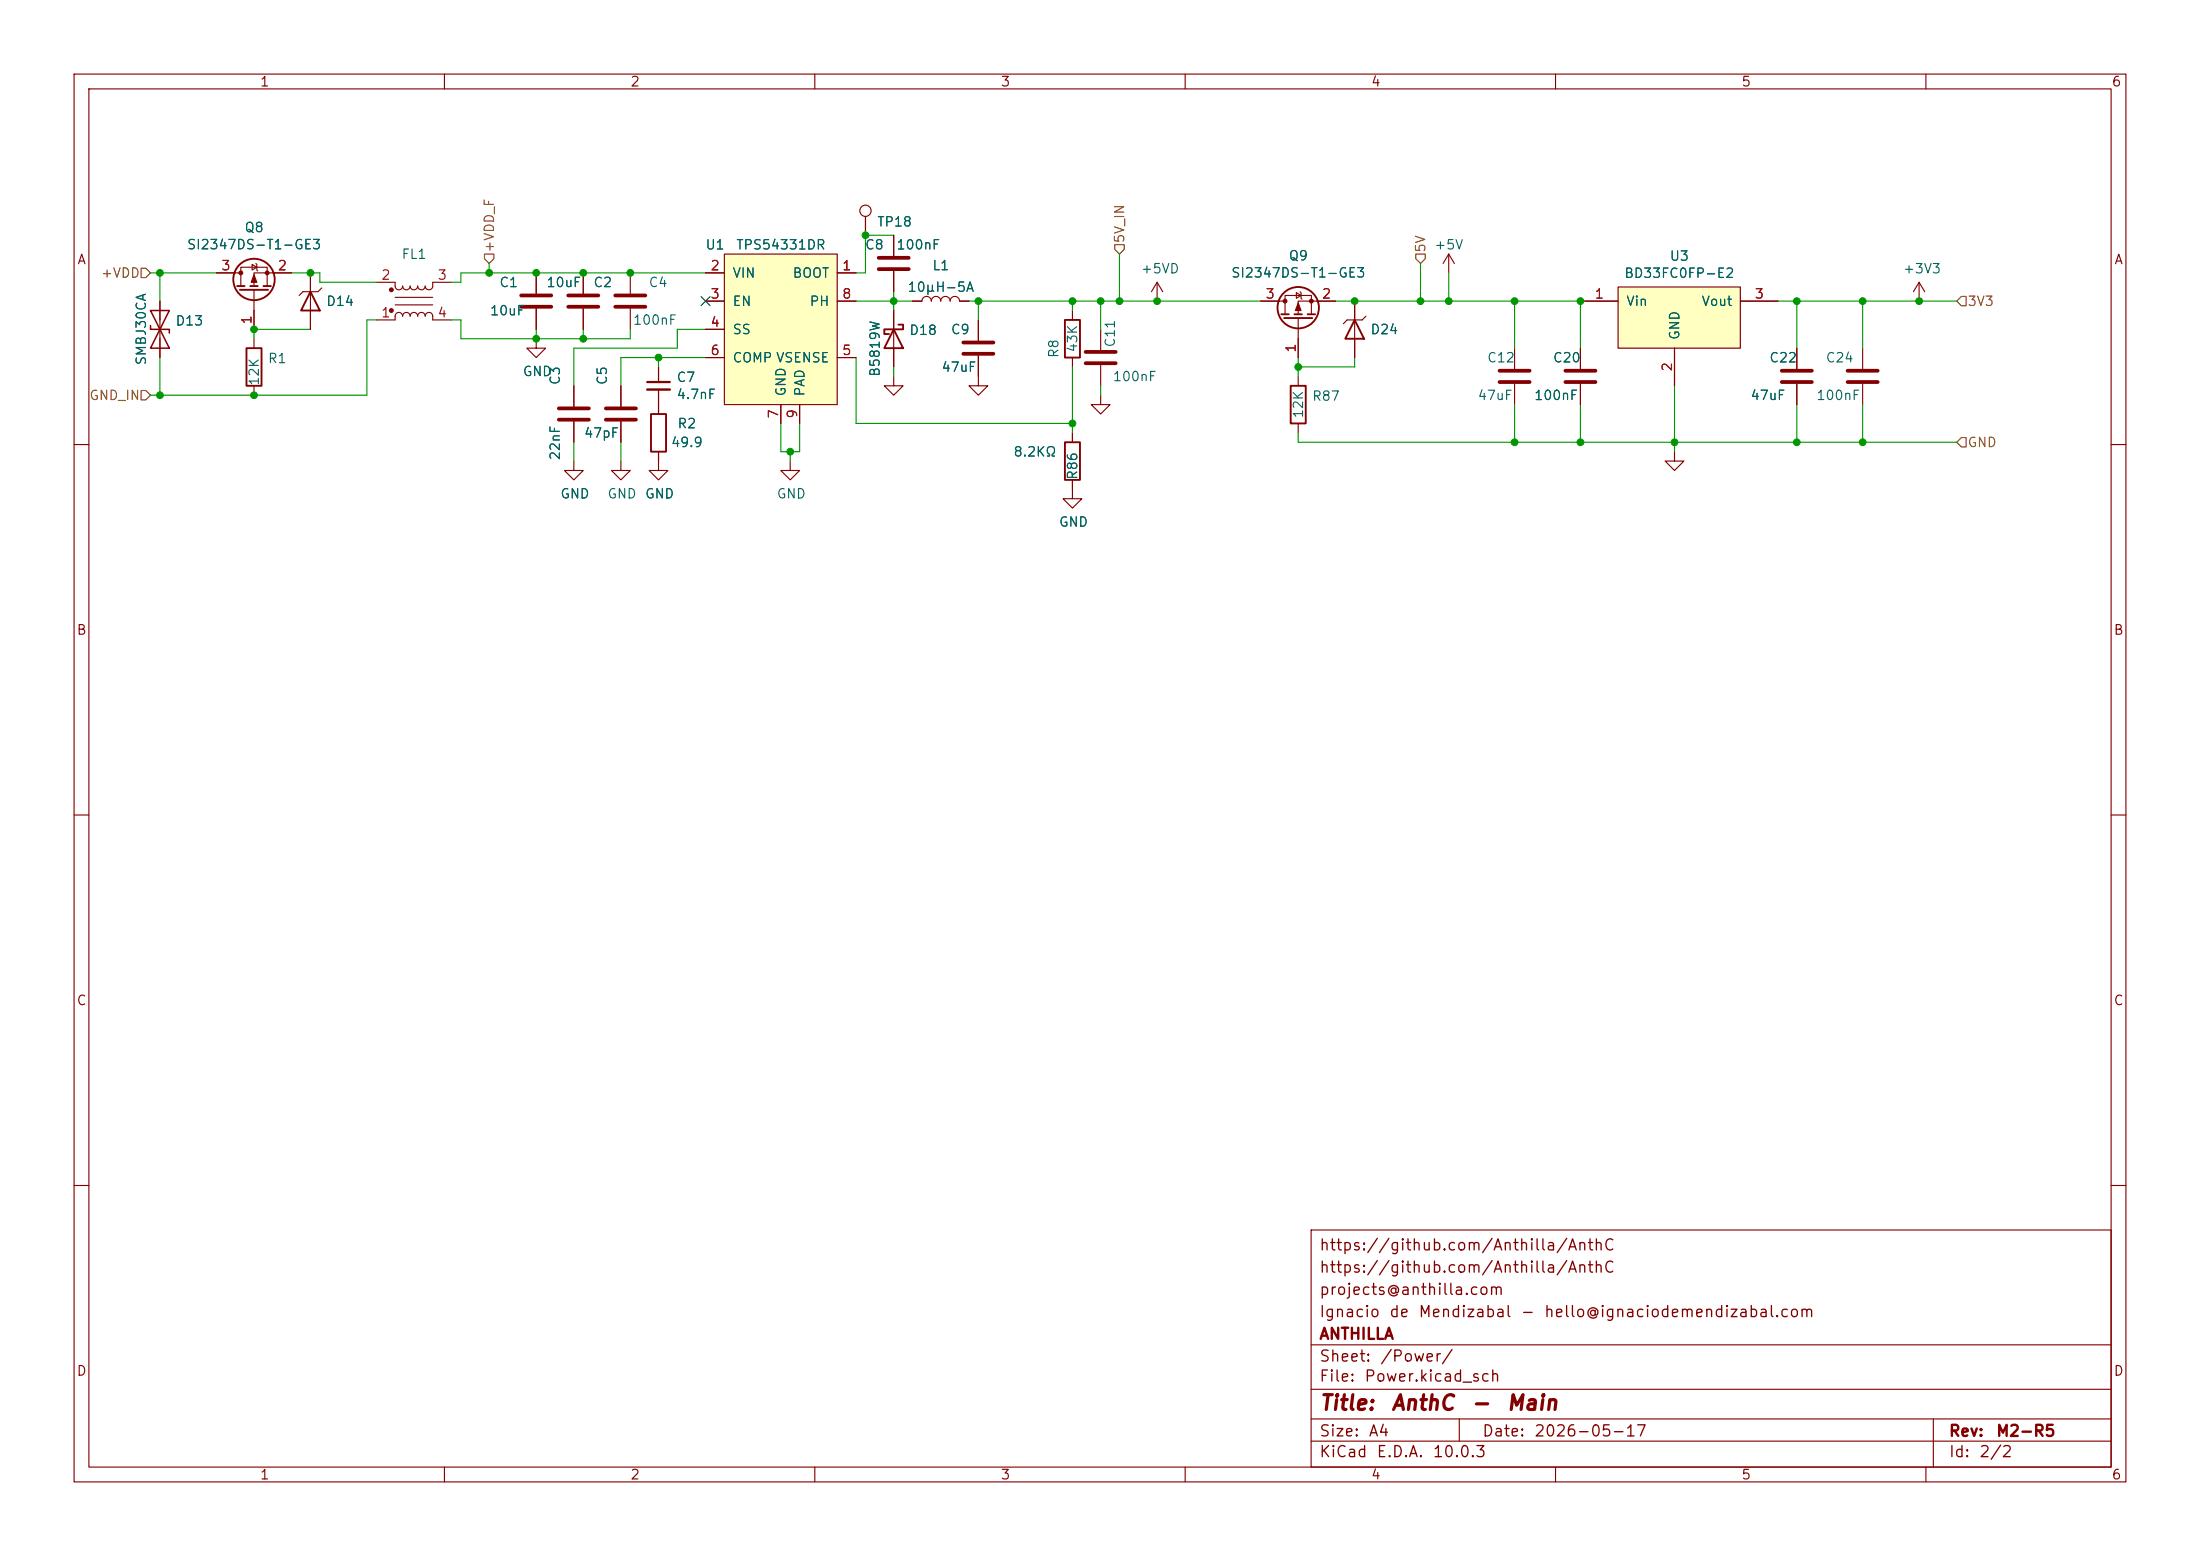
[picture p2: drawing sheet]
<svg xmlns="http://www.w3.org/2000/svg" width="297mm" height="210mm" viewBox="0 0 297 210" stroke-linecap="round" stroke-linejoin="round" font-family="sans-serif">
<g fill="none" stroke="#840000" stroke-width=".15">
<path d="M10 10h277v190h-277zM12 12h273v186h-273zM60 10v2M110 10v2M160 10v2M210 10v2M260 10v2M41.9 36.8v7.7M43.4 38.9l-.5 .5h-2l-.5 .5M50.8 38.1h2.5v.5a.51 .51 0 0 0 .5 .5 .51 .51 0 0 0 .6-.5 .51 .51 0 0 0 .5 .5 .51 .51 0 0 0 .5-.5 .51 .51 0 0 0 .5 .5 .51 .51 0 0 0 .5-.5 .51 .51 0 0 0 .5 .5 .51 .51 0 0 0 .5-.5 .51 .51 0 0 0 .5 .5 .51 .51 0 0 0 .5-.5v-.5h2.6M78.7 36.8v2.8M85.1 36.8v2.8"/>
<path d="M156.2 38.1l-.8 1.3M156.2 38.1l.8 1.3M156.2 38.1v2.5M175 39.5l.6 .4-.6 .4zM175.5 39.4l.1 .1v.8l.2 .1M195.6 34.3l-.8 1.3M195.6 34.3l.7 1.3M195.6 34.3v2.5M21.6 40.6v7.7M50.8 43.2h2.5v-.5a.51 .51 0 0 1 .5-.5 .51 .51 0 0 1 .6 .5 .51 .51 0 0 1 .5-.5 .51 .51 0 0 1 .5 .5 .51 .51 0 0 1 .5-.5 .51 .51 0 0 1 .5 .5 .51 .51 0 0 1 .5-.5 .51 .51 0 0 1 .5 .5 .51 .51 0 0 1 .5-.5 .51 .51 0 0 1 .5 .5v.5h2.6M53.3 40.1h5.1M53.3 41.1h5.1"/>
<path d="M77.5 52.1v2.8M77.5 56.9v2.8M78.7 41.7v2.8M83.8 52.1v2.8M83.8 56.9v2.8M85.1 41.7v2.8M88.9 54.6v1.3M120.6 41.9v7.6M123.2 40.6h1.3a.64 .64 0 0 1 .6-.6 .64 .64 0 0 1 .6 .6 .64 .64 0 0 1 .7-.6 .64 .64 0 0 1 .6 .6 .64 .64 0 0 1 .6-.6 .64 .64 0 0 1 .7 .6 .64 .64 0 0 1 .6-.6 .64 .64 0 0 1 .6 .6h1.3M148.6 53.3v1.3h1.3l-1.3 1.3-1.3-1.3h1.3M148.6 44.5v2.7M148.6 49.3v2.8"/>
<path d="M170.2 40.6h3.3M173.5 42.4v-2.5h3.5v2.5M175.3 42.9v5.4M180.3 40.6h-5v1.8M182.9 40.6v7.7M184.4 42.7l-.5 .5h-2l-.5 .5M10 60h2M77.5 62.2v1.3h1.2l-1.2 1.3-1.3-1.3h1.3M83.8 62.2v1.3h1.3l-1.3 1.3-1.3-1.3h1.3M88.9 61v2.5h1.3l-1.3 1.3-1.3-1.3h1.3M144.8 66v1.3h1.2l-1.2 1.3-1.3-1.3h1.3M285 60h2"/>
<path d="M10 110h2M285 110h2M10 160h2M177 166h108v32h-108zM285 160h2M60 198v2M110 198v2M160 198v2M177 194.5h108M177 191.5h108M177 187.5h108M177 181.5h108"/>
<path d="M197 191.5v3M210 198v2M260 198v2M261 191.5v6.5"/>
</g>
<path d="M76.7 39.9h4.1M83.1 39.9h4M75.4 55.1h4.1M75.4 56.6h4.1M76.7 41.4h4.1M81.8 55.1h4.1M81.8 56.6h4.1M83.1 41.4h4M146.6 47.5h4M146.6 49h4" fill="none" stroke="#840000" stroke-width=".51"/>
<g fill="none" stroke="#840000" stroke-width=".25">
<path d="M41.9 39.4l1.3 2.5h-2.6zM87.9 55.9h2v5.1h-2zM120.6 44.5l1.3 2.5h-2.5zM121.3 43.8h.6v.7h-2.5v.6h.6M173 42.4h1M173.4 42.9h3.8M174.8 42.4h1M176.5 42.4h1M182.9 43.2l1.2 2.5h-2.5z"/>
<circle cx="175.3" cy="41.5" r="2.79"/>
</g>
<path d="M20.3 41.9h2.6l-1.3 2.6zM20.3 43.9v.6h2.6v.5M21.6 44.5l1.3 2.5h-2.6z" fill="none" stroke="#840000" stroke-width=".2"/>
<g fill="#840000" stroke="#840000" stroke-width=".15">
<path d="M175.3 40.9l.3 1h-.7z"/>
<circle cx="173.5" cy="40.6" r=".25"/>
<circle cx="177" cy="40.6" r=".25"/>
<circle cx="52.8" cy="41.9" r=".25"/>
<circle cx="52.8" cy="39.1" r=".25"/>
</g>
<path d="M97.8 34.3h15.2v20.3h-15.2z" fill="#ffffc2"/>
<g fill="none" stroke="#840000" stroke-width=".15">
<path d="M72.4 36.8v2.8M95.2 36.8h2.6M97.8 34.3h15.2v20.3h-15.2zM113 36.8h2.6M116.8 29.2v2.6M120.6 31.8v2.7M120.6 36.6v2.8M72.4 45.7v1.3h1.3l-1.3 1.3-1.3-1.3h1.3M72.4 41.7v2.8M88.9 49.5v2.1M88.9 52.6v2M95.2 40.6h2.6"/>
<path d="M95.2 44.5h2.6M95.2 48.3h2.6M105.4 54.6v2.6M107.9 54.6v2.6M113 40.6h2.6M113 48.3h2.6M120.6 50.8v1.3h1.3l-1.3 1.2-1.2-1.2h1.2M132.1 48v4.1h1.2l-1.2 1.2-1.3-1.2h1.3M132.1 43.2v2.8M144.8 41.9v1.3M144.8 48.3v1.2M144.8 58.4v1.3"/>
<path d="M175.3 50.8v1.3M175.3 57.2v1.2M204.5 47v2.8M204.5 51.8v2.8M106.7 62.2v1.3h1.2l-1.2 1.3-1.3-1.3h1.3M144.8 64.8v1.2"/>
<circle cx="116.8" cy="28.4" r=".76"/>
</g>
<path d="M70.4 39.9h4M118.6 34.8h4.1M118.6 36.3h4.1M70.4 41.4h4M130 46.2h4.1M130 47.8h4.1M202.4 50h4.1M202.4 51.6h4.1" fill="none" stroke="#840000" stroke-width=".51"/>
<path d="M87.4 51.6h3" fill="none" stroke="#840000" stroke-width=".3"/>
<path d="M87.4 52.6h3" fill="none" stroke="#840000" stroke-width=".33"/>
<path d="M143.8 43.2h2v5.1h-2zM143.8 59.7h2v5.1h-2zM174.2 52.1h2.1v5.1h-2.1z" fill="none" stroke="#840000" stroke-width=".25"/>
<path d="M218.4 38.7h16.5v8.3h-16.5z" fill="#ffffc2"/>
<g fill="none" stroke="#840000" stroke-width=".15">
<path d="M29.2 36.8h3.3M32.5 38.6v-2.5h3.6v2.5M34 35.7l.7 .4-.7 .3zM34.3 39.1v5.4M34.5 35.6l.2 .1v.7l.1 .2M39.4 36.8h-5.1v1.8M41.9 36.8v2.6M72.4 36.8v2.8M78.7 36.8v2.8M95.2 36.8h2.6M113 36.8h2.6M116.8 29.2v2.6"/>
<path d="M120.6 31.8v2.7M120.6 36.6v2.8M218.4 38.7h16.5v8.3h-16.5zM259.1 38.1l-.8 1.3M259.1 38.1l.7 1.3M259.1 38.1v2.5M21.6 40.6v2.6M21.6 45.7v2.6M34.3 45.7v1.3M34.3 52.1v1.2M41.9 41.9v2.6M72.4 41.7v2.8"/>
<path d="M77.5 52.1v2.8M77.5 56.9v2.8M78.7 41.7v2.8M83.8 52.1v2.8M83.8 56.9v2.8M88.9 49.5v2.1M88.9 52.6v3.3M95.2 40.6h2.6M95.2 44.5h2.6M95.2 48.3h2.6M105.4 54.6v2.6M107.9 54.6v2.6"/>
<path d="M113 40.6h2.6M113 48.3h2.6M120.6 41.9v2.6M120.6 47v2.5M123.2 40.6h1.3M129.5 40.6h1.3M132.1 43.2v2.8M132.1 48v2.8M144.8 58.4v1.3M170.2 40.6h2.5M175.3 45.7v2.6M177.8 40.6h2.5"/>
<path d="M182.9 40.6v2.6M182.9 45.7v2.6M213.4 40.6h5M213.4 47v2.8M213.4 51.8v2.8M226.1 47v5.1M234.9 40.6h5.1M242.6 47v2.8M242.6 51.8v2.8M251.5 47v2.8M251.5 51.8v2.8M88.9 61v1.2"/>
<path d="M144.8 64.8v1.2M226.1 61v1.2h1.2l-1.2 1.3-1.3-1.3h1.3"/>
</g>
<path d="M211.3 50h4.1M211.3 51.6h4.1M240.5 50h4.1M240.5 51.6h4.1M249.4 50h4.1M249.4 51.6h4.1" fill="none" stroke="#840000" stroke-width=".51"/>
<g fill="none" stroke="#840000" stroke-width=".25">
<path d="M32 38.6h1M32.4 39.1h3.8M33.8 38.6h1M35.6 38.6h1M33.3 47h2v5.1h-2z"/>
<circle cx="34.3" cy="37.7" r="2.79"/>
</g>
<g fill="#840000" stroke="#840000" stroke-width=".15">
<path d="M34.3 37.1l.4 1h-.8z"/>
<circle cx="32.5" cy="36.8" r=".25"/>
<circle cx="36.1" cy="36.8" r=".25"/>
</g>
<path d="M19 36.2h.7l.6 .6-.6 .7h-.7zM65.4 34.3h1.3v.6l-.7 .7-.6-.7zM150.5 33h1.3v.7l-.7 .6-.6-.6zM191.1 34.3h1.3v.6l-.6 .7-.7-.7zM19 52.7h.7l.6 .6-.6 .7h-.7zM264.8 59.1h.6v1.2h-.6l-.6-.6zM264.8 40h.6v1.3h-.6l-.6-.7z" fill="none" stroke="#725600" stroke-width=".15"/>
<g fill="none" stroke="#009600" stroke-width=".15">
<path d="M20.3 36.8h8.9M21.6 36.8v3.8M39.4 36.8h3.8v1.3h7.6M66 35.6v1.2M95.2 36.8h-33v1.3h-1.2M120.6 31.8h-3.8v5h-1.2M120.6 39.4v2.5M151.1 34.3v6.3M191.8 35.6v5M195.6 36.8v3.8M21.6 48.3v5M41.9 44.5h-7.6v1.2"/>
<path d="M50.8 43.2h-1.3v10.1h-29.2M61 43.2h1.2v2.5h22.9v-1.2M72.4 44.5v1.2M77.5 59.7v2.5M78.7 44.5v1.2M83.8 59.7v2.5M88.9 48.3v1.2M95.2 44.5h-3.8v2.5h-13.9v5.1M95.2 48.3h-11.4v3.8M105.4 57.2v3.8h2.5v-3.8M115.6 40.6h7.6M115.6 48.3v8.9h29.2"/>
<path d="M120.6 49.5v1.3M130.8 40.6h39.4M132.1 40.6v2.6M144.8 40.6v1.3M144.8 49.5v8.9M148.6 40.6v3.9M148.6 52.1v1.2M175.3 48.3v2.5M175.3 58.4v1.3h88.9M180.3 40.6h33.1v6.4M182.9 48.3v1.2h-7.6M204.5 40.6v6.4"/>
<path d="M204.5 54.6v5.1M213.4 54.6v5.1M226.1 52.1v8.9M240 40.6h24.2M242.6 40.6v6.4M242.6 54.6v5.1M251.5 40.6v6.4M251.5 54.6v5.1M106.7 61v1.2"/>
</g>
<path d="M94.6 40l1.3 1.2M95.9 40l-1.3 1.2" fill="none" stroke="#000084" stroke-width=".15"/>
<g fill="#009600" stroke="#009600" stroke-width=".14">
<circle cx="175.3" cy="49.5" r=".46"/>
<circle cx="182.9" cy="40.6" r=".46"/>
<circle cx="144.8" cy="57.2" r=".46"/>
<circle cx="191.8" cy="40.6" r=".46"/>
<circle cx="195.6" cy="40.6" r=".46"/>
<circle cx="156.2" cy="40.6" r=".46"/>
<circle cx="151.1" cy="40.6" r=".46"/>
<circle cx="148.6" cy="40.6" r=".46"/>
<circle cx="144.8" cy="40.6" r=".46"/>
<circle cx="88.9" cy="48.3" r=".46"/>
<circle cx="72.4" cy="45.7" r=".46"/>
<circle cx="72.4" cy="36.8" r=".46"/>
<circle cx="85.1" cy="36.8" r=".46"/>
<circle cx="78.7" cy="36.8" r=".46"/>
<circle cx="66" cy="36.8" r=".46"/>
<circle cx="78.7" cy="45.7" r=".46"/>
<circle cx="120.6" cy="40.6" r=".46"/>
<circle cx="132.1" cy="40.6" r=".46"/>
<circle cx="106.7" cy="61" r=".46"/>
<circle cx="116.8" cy="31.8" r=".46"/>
<circle cx="213.4" cy="59.7" r=".46"/>
<circle cx="226.1" cy="59.7" r=".46"/>
<circle cx="251.5" cy="59.7" r=".46"/>
<circle cx="242.6" cy="40.6" r=".46"/>
<circle cx="242.6" cy="59.7" r=".46"/>
<circle cx="213.4" cy="40.6" r=".46"/>
<circle cx="204.5" cy="40.6" r=".46"/>
<circle cx="204.5" cy="59.7" r=".46"/>
<circle cx="259.1" cy="40.6" r=".46"/>
<circle cx="251.5" cy="40.6" r=".46"/>
<circle cx="34.3" cy="53.3" r=".46"/>
<circle cx="34.3" cy="44.5" r=".46"/>
<circle cx="21.6" cy="53.3" r=".46"/>
<circle cx="41.9" cy="36.8" r=".46"/>
<circle cx="21.6" cy="36.8" r=".46"/>
</g>
<g font-size="2" fill="#840000">
<text x="178" y="190.8">Title:</text>
<text x="187.7" y="190.8">AnthC</text>
<text x="198.5" y="190.8">-</text>
<text x="203.3" y="190.8">Main</text>
</g>
<g font-size="1.5" fill="#840000">
<text x="178" y="172.2">https://github.com/Anthilla/AnthC</text>
<text x="178" y="169.2">https://github.com/Anthilla/AnthC</text>
<text x="178" y="178.2">Ignacio</text>
<text x="178" y="175.2">projects@anthilla.com</text>
<text x="187.4" y="178.2">de</text>
<text x="191.4" y="178.2">Mendizabal</text>
<text x="205.2" y="178.2">-</text>
<text x="208.3" y="178.2">hello@ignaciodemendizabal.com</text>
<text x="178" y="184.2">Sheet:</text>
<text x="178" y="181.2">ANTHILLA</text>
<text x="186.2" y="184.2">/Power/</text>
<text x="178" y="186.9">File:</text>
<text x="184.1" y="186.9">Power.kicad_sch</text>
<text x="178" y="197.1">KiCad</text>
<text x="178" y="194.3">Size:</text>
<text x="184.7" y="194.3">A4</text>
<text x="185.7" y="197.1">E.D.A.</text>
<text x="193.3" y="197.1">10.0.3</text>
<text x="200" y="194.3">Date:</text>
<text x="207" y="194.3">2026-05-17</text>
<text x="263" y="194.3">Rev:</text>
<text x="263" y="197.1">Id:</text>
<text x="267.1" y="197.1">2/2</text>
<text x="269.4" y="194.3">M2-R5</text>
</g>
<g font-size="1.3" fill="#840000">
<text x="35" y="12">1</text>
<text x="85" y="12">2</text>
<text x="135" y="12">3</text>
<text x="185" y="12">4</text>
<text x="235" y="12">5</text>
<text x="285" y="12">6</text>
<text x="10.3" y="36">A</text>
<text x="285.3" y="36">A</text>
<text x="10.3" y="86">B</text>
<text x="285.3" y="86">B</text>
<text x="10.3" y="136">C</text>
<text x="285.3" y="136">C</text>
<text x="10.3" y="186">D</text>
<text x="285.3" y="186">D</text>
<text x="35" y="200">1</text>
<text x="85" y="200">2</text>
<text x="135" y="200">3</text>
<text x="185" y="200">4</text>
<text x="235" y="200">5</text>
<text x="285" y="200">6</text>
</g>
<g font-size="1.3" fill="#006464">
<text x="25.1" y="34">SI2347DS-T1-GE3</text>
<text x="32.9" y="31.7">Q8</text>
<text x="54.1" y="35.3">FL1</text>
<text x="95.1" y="34">U1</text>
<text x="99.3" y="34">TPS54331DR</text>
<text x="116.7" y="34">C8</text>
<text x="118.3" y="30.9">TP18</text>
<text x="120.9" y="34">100nF</text>
<text x="173.9" y="35.5">Q9</text>
<text x="193.5" y="34">+5V</text>
<text x="225.3" y="35.5">U3</text>
<text x="44" y="41.6">D14</text>
<text x="67.3" y="39.1">C1</text>
<text x="73.7" y="39.1">10uF</text>
<text x="80" y="39.1">C2</text>
<text x="87.5" y="39.1">C4</text>
<text x="98.8" y="37.8">VIN</text>
<text x="98.8" y="41.6">EN</text>
<text x="106.9" y="37.8">BOOT</text>
<text x="109.2" y="41.6">PH</text>
<text x="122.4" y="39.7">10μH-5A</text>
<text x="125.8" y="36.8">L1</text>
<text x="153.9" y="37.2">+5VD</text>
<text x="166.1" y="37.8">SI2347DS-T1-GE3</text>
<text x="219.2" y="37.8">BD33FC0FP-E2</text>
<text x="219.5" y="41.6">Vin</text>
<text x="229.6" y="41.6">Vout</text>
<text x="256.8" y="37.2">+3V3</text>
<text x="23.6" y="44.3">D13</text>
<text x="66" y="42.9">10uF</text>
<text x="85.4" y="44.2">100nF</text>
<text x="98.8" y="45.4">SS</text>
<text x="122.7" y="45.5">D18</text>
<text x="128.3" y="45.4">C9</text>
<text x="145.8" y="47.7" transform="rotate(-90 145.8 47.7)">43K</text>
<text x="150.8" y="47" transform="rotate(-90 150.8 47)">C11</text>
<text x="184.9" y="45.4">D24</text>
<text x="227" y="46" transform="rotate(-90 227 46)">GND</text>
<text x="20" y="49.4" transform="rotate(-90 20 49.4)">SMBJ30CA</text>
<text x="35.3" y="52.2" transform="rotate(-90 35.3 52.2)">12K</text>
<text x="36.1" y="49.3">R1</text>
<text x="70.5" y="51.1">GND</text>
<text x="75.9" y="52.1" transform="rotate(-90 75.9 52.1)">C3</text>
<text x="82.3" y="52.1" transform="rotate(-90 82.3 52.1)">C5</text>
<text x="91.2" y="51.9">C7</text>
<text x="98.8" y="49.2">COMP VSENSE</text>
<text x="106.4" y="53.6" transform="rotate(-90 106.4 53.6)">GND</text>
<text x="108.9" y="53.6" transform="rotate(-90 108.9 53.6)">PAD</text>
<text x="119.1" y="51" transform="rotate(-90 119.1 51)">B5819W</text>
<text x="127" y="50.5">47uF</text>
<text x="143.2" y="48.4" transform="rotate(-90 143.2 48.4)">R8</text>
<text x="150.1" y="51.8">100nF</text>
<text x="200.7" y="49.2">C12</text>
<text x="209.6" y="49.2">C20</text>
<text x="238.8" y="49.2">C22</text>
<text x="246.4" y="49.2">C24</text>
<text x="78.7" y="59.4">47pF</text>
<text x="91.2" y="54.2">4.7nF</text>
<text x="91.4" y="58.1">R2</text>
<text x="176.2" y="56.6" transform="rotate(-90 176.2 56.6)">12K</text>
<text x="177" y="54.4">R87</text>
<text x="199.4" y="54.3">47uF</text>
<text x="207" y="54.3">100nF</text>
<text x="236.2" y="54.3">47uF</text>
<text x="245.1" y="54.3">100nF</text>
<text x="75.9" y="62.2" transform="rotate(-90 75.9 62.2)">22nF</text>
<text x="90.5" y="60.7">49.9</text>
<text x="136.7" y="61.9">8.2KΩ</text>
<text x="145.8" y="64.9" transform="rotate(-90 145.8 64.9)">R86</text>
<text x="75.6" y="67.6">GND</text>
<text x="81.9" y="67.6">GND</text>
<text x="87" y="67.6">GND</text>
<text x="104.8" y="67.6">GND</text>
<text x="142.9" y="71.4">GND</text>
</g>
<g font-size="1.3" fill="#725600">
<text x="67" y="34.2" transform="rotate(-90 67 34.2)">+VDD_F</text>
<text x="152.1" y="32.9" transform="rotate(-90 152.1 32.9)">5V_IN</text>
<text x="192.7" y="34.2" transform="rotate(-90 192.7 34.2)">5V</text>
<text x="13.5" y="37.8">+VDD</text>
<text x="265.5" y="41.6">3V3</text>
<text x="12" y="54.3">GND_IN</text>
<text x="265.5" y="60.7">GND</text>
</g>
<g font-size="1.3" fill="#a90000">
<text x="29.8" y="36.8">3</text>
<text x="37.4" y="36.8">2</text>
<text x="51.4" y="38.1">2</text>
<text x="59" y="38.1">3</text>
<text x="95.8" y="36.8">2</text>
<text x="95.8" y="40.6">3</text>
<text x="113.6" y="36.8">1</text>
<text x="113.6" y="40.6">8</text>
<text x="170.7" y="40.6">3</text>
<text x="178.4" y="40.6">2</text>
<text x="215.2" y="40.6">1</text>
<text x="236.8" y="40.6">3</text>
<text x="34.3" y="43.9" transform="rotate(-90 34.3 43.9)">1</text>
<text x="51.4" y="43.2">1</text>
<text x="59" y="43.2">4</text>
<text x="95.8" y="44.4">4</text>
<text x="175.2" y="47.7" transform="rotate(-90 175.2 47.7)">1</text>
<text x="95.8" y="48.2">6</text>
<text x="113.6" y="48.2">5</text>
<text x="226" y="50.2" transform="rotate(-90 226 50.2)">2</text>
<text x="105.4" y="56.6" transform="rotate(-90 105.4 56.6)">7</text>
<text x="107.9" y="56.6" transform="rotate(-90 107.9 56.6)">9</text>
</g>
</svg>
